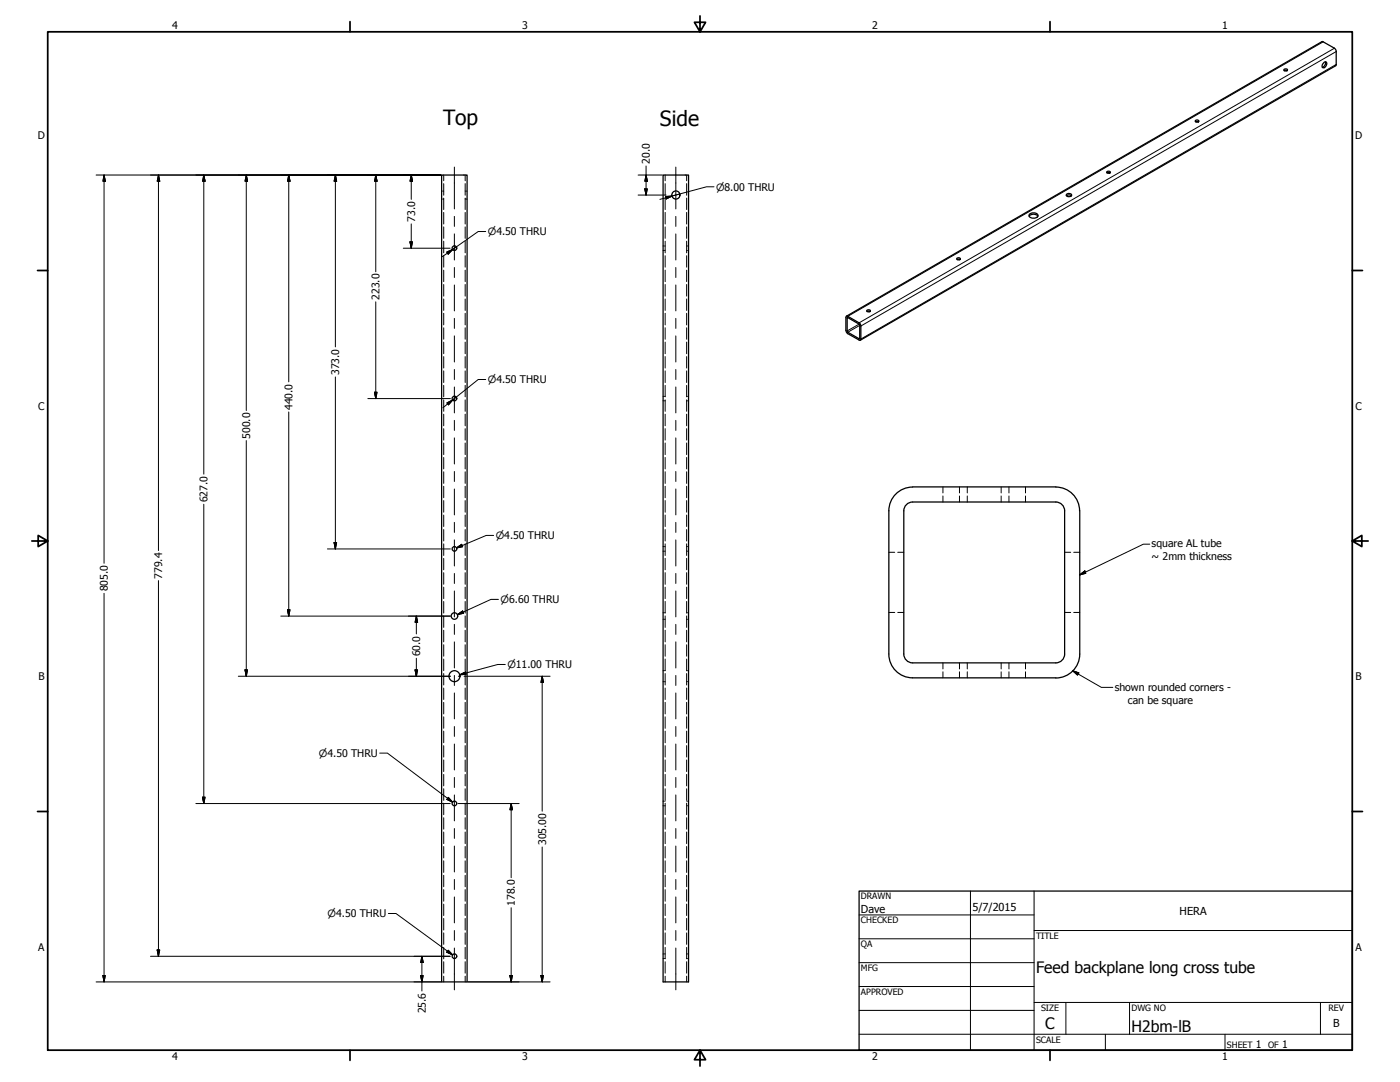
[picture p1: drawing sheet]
<svg xmlns="http://www.w3.org/2000/svg" width="559mm" height="432mm" viewBox="0 0 559 432" stroke-linecap="round" stroke-linejoin="round" font-family="sans-serif">
<!-- layer: Visible (ANSI) -->
<g fill="none" stroke="#000" stroke-width=".51">
<path d="M512.5 27.7h1.3a.67 .67 0 0 1-.6 .6 .67 .67 0 0 1-.7-.6zM512.6 28.2h1.2M528.6 24.8l.4-.1a1.09 1.09 0 0 1 .7 1 1.09 1.09 0 0 1-.7 1l-.6 .4a1.06 1.06 0 0 1-.8-1.1 1.06 1.06 0 0 1 .8-1zM529 24.6a1.82 1.82 0 0 1-1.2 2.2M477.2 48.1a.64 .64 0 0 1 .8-.3 .64 .64 0 0 1 .3 .8l-.8 .1-.4-.2zM477.2 48.6h1.2M176.3 69.8h10.1v322.1h-10.1zM264.7 69.8h10.1v322.1h-10.1zM425.6 78.1l.9-.3 1.2 .3M425.8 77.5a1.15 1.15 0 0 1 1.9 .6 1.01 1.01 0 0 1-1.3 .5 1.01 1.01 0 0 1-.6-1.1zM441.8 68.5h1.3a.64 .64 0 0 1-.6 .7 .64 .64 0 0 1-.7-.7zM441.9 69h1.1"/>
<path d="M410.8 86.3a2.26 2.26 0 0 1 3.5 0M410.9 85.5a2.19 2.19 0 0 1 3.4 .5 2.12 2.12 0 0 1-3.6 0zM382 103.1l.8-.2 .5 .2a.67 .67 0 0 1-.7 .6 .67 .67 0 0 1-.6-.6zM382 103.6h1.2M337.8 126.2h.6l4.9 3 .3 .6v5.7l-.3 .3-4.9-2.6-.6-.8zM338.1 126.8l4.9 2.7 .1 5.7-5-2.9zM346 123.8h1.3a.67 .67 0 0 1-.6 .7 .67 .67 0 0 1-.7-.7zM346.1 124.3h1.2M364.3 194.4a9.5 9.5 0 0 0-9.5 9.5v57.1M364.3 194.3h57.1M421.4 194.4a9.5 9.5 0 0 1 9.5 9.5M421.4 200.3a3.5 3.5 0 0 1 3.5 3.6v57.1"/>
<path d="M421.4 200.3h-57.1a3.5 3.5 0 0 0-3.6 3.6v57.1M431 203.8v57.2M354.8 261a9.5 9.5 0 0 0 9.5 9.5M360.7 261a3.5 3.5 0 0 0 3.6 3.5M364.3 264.5h57.1M364.3 270.5h57.1M424.9 261a3.5 3.5 0 0 1-3.5 3.5M431 261a9.6 9.6 0 0 1-9.6 9.6"/>
<circle cx="269.8" cy="77.8" r="1.62"/>
<circle cx="181.4" cy="99" r=".92"/>
<circle cx="181.4" cy="159" r=".92"/>
<circle cx="181.4" cy="219" r=".92"/>
<circle cx="181.4" cy="245.8" r="1.3"/>
<circle cx="181.4" cy="269.8" r="2.19"/>
<circle cx="181.4" cy="320.6" r=".92"/>
<circle cx="181.4" cy="381.6" r=".92"/>
</g>
<!-- layer: Visible Narrow (ANSI) -->
<path d="M528.1 16.7l-189.7 109.5M532.6 19.2l-189.7 109.6M533.3 25.7l-189.7 109.6M533.3 20.6l-189.7 109.5M338.4 126.7l-.3 .2M342.9 129.3l-4.8 2.8M343.2 129.9l-4.8 2.7M343.2 135l-.3 .2" fill="none" stroke="#000" stroke-width=".4"/>
<path d="M337.9 126.2l189.7-109.6h.3l5.2 3.1 .2 .6-.2 5.9-189.7 109.6" fill="none" stroke="#000" stroke-width=".51"/>
<!-- layer: Hidden (ANSI) -->
<g fill="none" stroke="#000" stroke-width=".4">
<path d="M176.3 76.3h.2M176.3 79.4h.2M176.8 76.3h.3M176.8 79.4h.3M177.1 69.8v2.3M177.1 73.3v4.6M177.1 79.1v4.5M185.7 69.8v2.3M185.7 73.3v4.6M185.7 79.1v4.5M185.7 76.3h.2M185.7 79.4h.2"/>
<path d="M186.2 76.3h.2M186.2 79.4h.2M265.5 69.8v2.3M265.5 73.3v4.6M265.5 79.1v4.5M274.1 69.8v2.3M274.1 73.3v4.6M274.1 79.1v4.5M177.1 84.8v4.6M177.1 90.6v4.5M177.1 96.3v4.6M185.7 84.8v4.6"/>
<path d="M185.7 90.6v4.5M185.7 96.3v4.6M264.7 99.9h.2M264.7 98.2h.2M265.2 99.9h.3M265.2 98.2h.3M265.5 84.8v4.6M265.5 90.6v4.5M265.5 96.3v4.6M274.1 84.8v4.6M274.1 90.6v4.5M274.1 96.3v4.6"/>
<path d="M274.1 99.9h.2M274.1 98.2h.2M274.6 99.9h.2M274.6 98.2h.2M177.1 102v4.6M177.1 107.8v4.6M177.1 113.5v4.7M177.1 119.3v4.6M185.7 102v4.6M185.7 107.8v4.6M185.7 113.5v4.7M185.7 119.3v4.6"/>
<path d="M265.5 102v4.6M265.5 107.8v4.6M265.5 113.5v4.7M265.5 119.3v4.6M274.1 102v4.6M274.1 107.8v4.6M274.1 113.5v4.7M274.1 119.3v4.6M177.1 125v4.7M177.1 130.8v4.6M177.1 136.5v4.7M185.7 125v4.7"/>
<path d="M185.7 130.8v4.6M185.7 136.5v4.7M265.5 125v4.7M265.5 130.8v4.6M265.5 136.5v4.7M274.1 125v4.7M274.1 130.8v4.6M274.1 136.5v4.7M177.1 142.3v4.6M177.1 148v4.7M177.1 153.8v4.6M177.1 159.6v4.5"/>
<path d="M185.7 142.3v4.6M185.7 148v4.7M185.7 153.8v4.6M185.7 159.6v4.5M264.7 160h.2M264.7 158.2h.2M265.2 160h.3M265.2 158.2h.3M265.5 142.3v4.6M265.5 148v4.7M265.5 153.8v4.6M265.5 159.6v4.5"/>
<path d="M274.1 142.3v4.6M274.1 148v4.7M274.1 153.8v4.6M274.1 159.6v4.5M274.1 160h.2M274.1 158.2h.2M274.6 160h.2M274.6 158.2h.2M177.1 165.3v4.6M177.1 171.1v4.5M177.1 176.8v4.6M185.7 165.3v4.6"/>
<path d="M185.7 171.1v4.5M185.7 176.8v4.6M265.5 165.3v4.6M265.5 171.1v4.5M265.5 176.8v4.6M274.1 165.3v4.6M274.1 171.1v4.5M274.1 176.8v4.6M177.1 182.6v4.5M177.1 188.3v4.6M177.1 194.1v4.5M177.1 199.8v4.6"/>
<path d="M185.7 182.6v4.5M185.7 188.3v4.6M185.7 194.1v4.5M185.7 199.8v4.6M265.5 182.6v4.5M265.5 188.3v4.6M265.5 194.1v4.5M265.5 199.8v4.6M274.1 182.6v4.5M274.1 188.3v4.6M274.1 194.1v4.5M274.1 199.8v4.6"/>
<path d="M376.4 194.3v2.4M376.4 197.9v2.4M383 194.3v2.4M383 197.9v2.4M386.1 194.3v2.4M386.1 197.9v2.4M399.6 194.3v2.4M399.6 197.9v2.4M402.7 194.3v2.4M402.7 197.9v2.4M409.3 194.3v2.4M409.3 197.9v2.4"/>
<path d="M177.1 205.5v4.6M177.1 211.3v4.6M177.1 217v4.7M185.7 205.5v4.6M185.7 211.3v4.6M185.7 217v4.7M264.7 220h.2M264.7 218.1h.2M265.2 220h.3M265.2 218.1h.3M265.5 205.5v4.6M265.5 211.3v4.6"/>
<path d="M265.5 217v4.7M274.1 205.5v4.6M274.1 211.3v4.6M274.1 217v4.7M274.1 220h.2M274.1 218.1h.2M274.6 220h.2M274.6 218.1h.2M177.1 222.8v4.6M177.1 228.5v4.7M177.1 234.3v4.6M185.7 222.8v4.6"/>
<path d="M185.7 228.5v4.7M185.7 234.3v4.6M265.5 222.8v4.6M265.5 228.5v4.7M265.5 234.3v4.6M274.1 222.8v4.6M274.1 228.5v4.7M274.1 234.3v4.6M354.8 220.4h2.3M358.3 220.4h2.4M424.9 220.4h2.5M428.6 220.4h2.4"/>
<path d="M177.1 240v4.7M177.1 245.8v4.6M177.1 251.5v4.7M177.1 257.3v4.6M185.7 240v4.7M185.7 245.8v4.6M185.7 251.5v4.7M185.7 257.3v4.6M264.7 247.1h.2M264.7 244.5h.2M265.2 247.1h.3M265.2 244.5h.3"/>
<path d="M265.5 240v4.7M265.5 245.8v4.6M265.5 251.5v4.7M265.5 257.3v4.6M274.1 240v4.7M274.1 245.8v4.6M274.1 251.5v4.7M274.1 257.3v4.6M274.1 247.1h.2M274.1 244.5h.2M274.6 247.1h.2M274.6 244.5h.2"/>
<path d="M354.8 244.4h2.3M358.3 244.4h2.4M424.9 244.4h2.5M428.6 244.4h2.4M177.1 263v4.7M177.1 268.8v4.6M177.1 274.6v4.5M185.7 263v4.7M185.7 268.8v4.6M185.7 274.6v4.5M264.7 272h.2M264.7 267.7h.2"/>
<path d="M265.2 272h.3M265.5 263v4.7h-.3M265.5 268.8v4.6M265.5 274.6v4.5M274.1 263v4.7h.2M274.1 268.8v4.6M274.1 274.6v4.5M274.1 272h.2M274.6 272h.2M274.6 267.7h.2M376.4 264.5v2.5M376.4 268.1v2.4"/>
<path d="M383 264.5v2.5M383 268.1v2.4M386.1 264.5v2.5M386.1 268.1v2.4M399.6 264.5v2.5M399.6 268.1v2.4M402.7 264.5v2.5M402.7 268.1v2.4M409.3 264.5v2.5M409.3 268.1v2.4M177.1 280.3v4.6M177.1 286.1v4.5"/>
<path d="M177.1 291.8v4.6M177.1 297.6v4.5M185.7 280.3v4.6M185.7 286.1v4.5M185.7 291.8v4.6M185.7 297.6v4.5M265.5 280.3v4.6M265.5 286.1v4.5M265.5 291.8v4.6M265.5 297.6v4.5M274.1 280.3v4.6M274.1 286.1v4.5"/>
<path d="M274.1 291.8v4.6M274.1 297.6v4.5M177.1 303.3v4.6M177.1 309.1v4.5M177.1 314.8v4.6M185.7 303.3v4.6M185.7 309.1v4.5M185.7 314.8v4.6M264.7 319.7h.2M265.2 319.7h.3M265.5 303.3v4.6M265.5 309.1v4.5"/>
<path d="M265.5 314.8v4.6M274.1 303.3v4.6M274.1 309.1v4.5M274.1 314.8v4.6M274.1 319.7h.2M274.6 319.7h.2M177.1 320.5v4.6M177.1 326.3v4.6M177.1 332v4.7M177.1 337.8v4.6M185.7 320.5v4.6M185.7 326.3v4.6"/>
<path d="M185.7 332v4.7M185.7 337.8v4.6M264.7 321.6h.2M265.2 321.6h.3M265.5 320.5v4.6M265.5 326.3v4.6M265.5 332v4.7M265.5 337.8v4.6M274.1 320.5v4.6M274.1 326.3v4.6M274.1 332v4.7M274.1 337.8v4.6"/>
<path d="M274.1 321.6h.2M274.6 321.6h.2M177.1 343.5v4.7M177.1 349.3v4.6M177.1 355v4.7M185.7 343.5v4.7M185.7 349.3v4.6M185.7 355v4.7M265.5 343.5v4.7M265.5 349.3v4.6M265.5 355v4.7M274.1 343.5v4.7"/>
<path d="M274.1 349.3v4.6M274.1 355v4.7M177.1 360.8v4.6M177.1 366.5v4.7M177.1 372.3v4.6M177.1 378.1v4.6M185.7 360.8v4.6M185.7 366.5v4.7M185.7 372.3v4.6M185.7 378.1v4.6M265.5 360.8v4.6M265.5 366.5v4.7"/>
<path d="M265.5 372.3v4.6M265.5 378.1v4.6M274.1 360.8v4.6M274.1 366.5v4.7M274.1 372.3v4.6M274.1 378.1v4.6M177.1 383.8v4.6M177.1 389.6v2.3M185.7 383.8v4.6M185.7 389.6v2.3M264.7 382.5h.2M264.7 380.7h.2"/>
<path d="M265.2 382.5h.3M265.2 380.7h.3M265.5 383.8v4.6M265.5 389.6v2.3M274.1 383.8v4.6M274.1 389.6v2.3M274.1 382.5h.2M274.1 380.7h.2M274.6 382.5h.2M274.6 380.7h.2"/>
</g>
<!-- layer: Border (ANSI) -->
<g fill="none" stroke="#000" stroke-width=".7">
<path d="M19 12.7h520.8v406.4h-520.8zM139.7 8.6v4.1M279.4 6.3v6.4l-2.2-3.8h4.4l-2.2 3.8M419.1 8.6v4.1M15 107.9h4M539.8 107.9h4M12.7 215.9h6.3l-3.8-2.2v4.4l3.8-2.2M539.8 215.9l3.8 2.2v-4.4l-3.8 2.2h6.3M15 323.8h4M539.8 323.8h4M139.7 419.1v4.1M279.4 419.1l2.2 3.8h-4.4l2.2-3.8v6.3"/>
<path d="M419.1 419.1v4.1"/>
</g>
<!-- layer: Title (ANSI) -->
<g fill="none" stroke="#000" stroke-width=".4">
<path d="M387.3 355.6v63.5M412.7 355.6v63.5M342.9 365.1h69.8M342.9 374.6h69.8M412.7 371.3h127.1M342.9 384.2h69.8M342.9 393.7h69.8M342.9 412.7h196.9M342.9 403.2h69.8M412.7 400h127.1M425.4 400v12.7M441.2 412.7v6.4"/>
<path d="M450.8 400v12.7M488.9 412.7v6.4M527 400v12.7"/>
</g>
<path d="M342.9 355.6h196.9v63.5h-196.9z" fill="none" stroke="#000" stroke-width=".51"/>
<!-- layer: Symbol (ANSI) -->
<g fill="none" stroke="#000" stroke-width=".4">
<path d="M265.7 78.4l2.5-.2-2.3 1.2zM268.2 78.2l-4.8 1.4M271.3 77.4l-3.1 .8M285 74.5h-3l-13.8 3.7M182.1 98.6l-5.6 3.8M193.9 92.4h-3l-10.2 7.2M178.3 100.6l2.4-1-1.8 1.8zM180.7 159.6l-3.9 3.2M182.1 158.5l-1.4 1.1M193.9 151.4h-3l-10.2 8.2M178.4 160.8l2.3-1.2-1.7 1.9zM182.2 218.7l2.1-1.5 .4 1z"/>
<path d="M197 213.7h-2.9l-11.9 5M458.9 217.2h-2.5l-25.4 12.2M198.9 239.2h-2.9l-13.4 6.1M431 229.4l2-1.6 .4 1zM182.6 245.3l2.1-1.5 .3 .9zM183.5 269.3l2.3-1.1 .3 .9zM201.7 265.2h-3l-15.2 4.1M428.2 267.7l2.4 .8-.5 .9zM428.2 267.7l11.4 6.6h4.6M151.6 300.5h3l26.1 19.6M178.9 318.2l1.8 1.9-2.3-1.1zM155 364.6h3.1l22.6 16.5"/>
<path d="M178.9 379.2l1.8 1.9-2.4-1.1z"/>
</g>
<g fill="#000" stroke="#000" stroke-width=".4">
<path d="M265.9 79.4l2.3-1.2zM265.7 78.4l2.5-.2-2.3 1.2zM180.7 99.6l-1.8 1.8zM178.3 100.6l2.4-1-1.8 1.8zM180.7 159.6l-1.7 1.9zM178.4 160.8l2.3-1.2-1.7 1.9zM182.2 218.7l2.1-1.5zM182.2 218.7l2.1-1.5 .4 1zM431 229.4l2-1.6zM431 229.4l2-1.6 .4 1zM182.6 245.3l2.1-1.5zM182.6 245.3l2.1-1.5 .3 .9z"/>
<path d="M183.5 269.3l2.3-1.1zM183.5 269.3l2.3-1.1 .3 .9zM428.2 267.7l2.4 .8zM428.2 267.7l2.4 .8-.5 .9zM178.4 319l2.3 1.1zM178.9 318.2l1.8 1.9-2.3-1.1zM178.3 380l2.4 1.1zM178.9 379.2l1.8 1.9-2.4-1.1z"/>
</g>
<!-- layer: Centerline (ANSI) -->
<g fill="none" stroke="#000" stroke-width=".4">
<path d="M181.4 66.7v16.7M269.7 66.7v16.7M181.4 86.4v4M181.4 93.3v10.5M269.7 86.4v4M269.7 93.3v10.5M181.4 106.7v4M181.4 113.7v10.4M269.7 106.7v4M269.7 113.7v10.4M181.4 127.1v4M181.4 134v10.5"/>
<path d="M269.7 127.1v4M269.7 134v10.5M181.4 147.4v4M181.4 154.4v10.4M269.7 147.4v4M269.7 154.4v10.4M181.4 167.8v4M181.4 174.8v10.4M269.7 167.8v4M269.7 174.8v10.4M181.4 188.2v4M181.4 195.1v10.4"/>
<path d="M269.7 188.2v4M269.7 195.1v10.4M181.4 208.5v4M181.4 215.5v10.4M269.7 208.5v4M269.7 215.5v10.4M181.4 228.9v4M181.4 235.8v10.4M269.7 228.9v4M269.7 235.8v10.4M181.4 249.2v4M181.4 256.2v10.4"/>
<path d="M269.7 249.2v4M269.7 256.2v10.4M181.4 269.6v4M181.4 276.5v10.4M269.7 269.6v4M269.7 276.5v10.4M181.4 289.9v4M181.4 296.9v10.4M269.7 289.9v4M269.7 296.9v10.4M181.4 310.3v4M181.4 317.2v10.4"/>
<path d="M269.7 310.3v4M269.7 317.2v10.4M181.4 330.6v4M181.4 337.6v10.4M269.7 330.6v4M269.7 337.6v10.4M181.4 351v4M181.4 357.9v10.4M269.7 351v4M269.7 357.9v10.4M181.4 371.3v4M181.4 378.3v16.7"/>
<path d="M269.7 371.3v4M269.7 378.3v16.7"/>
</g>
<!-- layer: Dimension (ANSI) -->
<g fill="none" stroke="#000" stroke-width=".4">
<path d="M38.4 69.8h137.6M41.5 69.8l.5 2.5h-.9zM41.5 69.8v155M63.2 69.8l.6 2.5h-1.1zM63.2 69.8v149.9M81.3 69.8l.6 2.5h-1.1zM81.3 69.8v119.4M98.3 69.8l.5 2.5h-1zM98.3 69.8v94M115.3 69.8l.5 2.5h-1.1zM115.3 69.8v82.6M133.9 69.8l.5 2.5h-1.1z"/>
<path d="M133.9 69.8v68.6M150 69.8l.5 2.5h-1zM150 69.8v38.7M164.1 69.8l.6 2.5h-1.1zM164.1 69.8v9.8M254.7 69.8h9.7M254.7 77.9h11.2M257.4 75.4h1l-.5 2.5zM257.9 69.8l.5 2.5h-1zM257.9 66.2v11.7M268 77.9h.2M161 99.1h18.6"/>
<path d="M163.6 96.5h1.1l-.6 2.6zM164.1 89.3v9.8M150 120.5v38.6M133.9 150.4v68.7M146.8 159.1h33M149.5 156.5h1l-.5 2.6zM98.3 175.8v94.1M115.3 164.4v81.5M81.3 201.2v119.5M130.7 219.1h49.1M133.3 216.5h1.1l-.5 2.6zM41.5 236.8v155.1"/>
<path d="M63.2 231.7v149.9M112.1 245.9h67.7M114.7 243.3h1.1l-.5 2.6zM166.2 245.9l.5 2.4h-1zM166.2 245.9v7.1M95.1 269.9h84.7M97.8 267.3h1l-.5 2.6zM165.7 267.3h1l-.5 2.6zM166.2 262.7v7.2M182.9 269.9h.9M185.2 269.9h34.4M216.4 269.9l.5 2.5h-1z"/>
<path d="M216.4 269.9v53.8M80.8 318.1h1.1l-.6 2.6zM78.2 320.7h101.5M182.9 320.7h24.3M204 320.7l.5 2.5h-1zM204 320.7v29.6M216.4 338v53.9M62.7 379.1h1.1l-.6 2.5zM204 362.3v29.6M38.4 391.9h137.6M41.1 389.3h.9l-.5 2.6zM60.1 381.6h119.5"/>
<path d="M167.9 389.3h1l-.5 2.6zM168.4 381.6l.5 2.5h-1zM168.4 381.6v13.9M186.8 391.9h32.8M203.5 389.3h1l-.5 2.6zM215.9 389.3h1l-.5 2.6z"/>
</g>
<g fill="#000" stroke="#000" stroke-width=".4">
<path d="M41.5 69.8l.5 2.5zM41.5 69.8l.5 2.5h-.9zM63.2 69.8l.6 2.5zM63.2 69.8l.6 2.5h-1.1zM81.3 69.8l.6 2.5zM81.3 69.8l.6 2.5h-1.1zM98.3 69.8l.5 2.5zM98.3 69.8l.5 2.5h-1zM115.3 69.8l.5 2.5zM115.3 69.8l.5 2.5h-1.1zM133.9 69.8l.5 2.5zM133.9 69.8l.5 2.5h-1.1z"/>
<path d="M150 69.8l.5 2.5zM150 69.8l.5 2.5h-1zM164.1 69.8l.6 2.5zM164.1 69.8l.6 2.5h-1.1zM257.4 75.4l.5 2.5zM257.4 75.4h1l-.5 2.5zM257.9 69.8l.5 2.5zM257.9 69.8l.5 2.5h-1zM163.6 96.5l.5 2.6zM163.6 96.5h1.1l-.6 2.6zM149.5 156.5l.5 2.6zM149.5 156.5h1l-.5 2.6z"/>
<path d="M133.3 216.5l.6 2.6zM133.3 216.5h1.1l-.5 2.6zM114.7 243.3l.6 2.6zM114.7 243.3h1.1l-.5 2.6zM166.2 245.9l.5 2.4zM166.2 245.9l.5 2.4h-1zM97.8 267.3l.5 2.6zM97.8 267.3h1l-.5 2.6zM165.7 267.3l.5 2.6zM165.7 267.3h1l-.5 2.6zM216.4 269.9l.5 2.5zM216.4 269.9l.5 2.5h-1z"/>
<path d="M80.8 318.1l.5 2.6zM80.8 318.1h1.1l-.6 2.6zM204 320.7l.5 2.5zM204 320.7l.5 2.5h-1zM62.7 379.1l.5 2.5zM62.7 379.1h1.1l-.6 2.5zM41.1 389.3l.4 2.6zM41.1 389.3h.9l-.5 2.6zM167.9 389.3l.5 2.6zM167.9 389.3h1l-.5 2.6zM168.4 381.6l.5 2.5zM168.4 381.6l.5 2.5h-1z"/>
<path d="M203.5 389.3l.5 2.6zM203.5 389.3h1l-.5 2.6zM215.9 389.3l.5 2.6zM215.9 389.3h1l-.5 2.6z"/>
</g>
<g font-size="8.4">
<text x="176.8" y="49.9">Top</text>
<text x="263.4" y="50.2">Side</text>
</g>
<g font-size="6.3">
<text x="413.5" y="388.5">Feed backplane long cross tube</text>
<text x="417.2" y="410.6">C</text>
<text x="451.6" y="411.9">H2bm-lB</text>
</g>
<g font-size="4.4">
<text x="343.7" y="364.3">Dave</text>
<text x="388.1" y="363.7">5/7/2015</text>
<text x="470.9" y="365.1">HERA</text>
<text x="532.1" y="409.9">B</text>
</g>
<g font-size="4.2">
<text x="68.7" y="11.7">4</text>
<text x="208.4" y="11.7">3</text>
<text x="348.1" y="11.7">2</text>
<text x="487.8" y="11.7">1</text>
<text x="15.1" y="55.5">D</text>
<text x="540.9" y="55.5">D</text>
<text x="259.4" y="65.4" transform="rotate(-90 259.4 65.4)">20.0</text>
<text x="165.7" y="88.5" transform="rotate(-90 165.7 88.5)">73.0</text>
<text x="151.5" y="119.6" transform="rotate(-90 151.5 119.6)">223.0</text>
<text x="135.4" y="149.7" transform="rotate(-90 135.4 149.7)">373.0</text>
<text x="15.2" y="163.4">C</text>
<text x="116.8" y="163.6" transform="rotate(-90 116.8 163.6)">440.0</text>
<text x="541" y="163.4">C</text>
<text x="99.8" y="175.1" transform="rotate(-90 99.8 175.1)">500.0</text>
<text x="82.9" y="200.5" transform="rotate(-90 82.9 200.5)">627.0</text>
<text x="459.7" y="218.3">square AL tube</text>
<text x="459.7" y="223.3">~ 2mm thickness</text>
<text x="64.8" y="230.9" transform="rotate(-90 64.8 230.9)">779.4</text>
<text x="43.1" y="236" transform="rotate(-90 43.1 236)">805.0</text>
<text x="167.7" y="261.9" transform="rotate(-90 167.7 261.9)">60.0</text>
<text x="15.3" y="271.4">B</text>
<text x="444.9" y="275.9">shown rounded corners -</text>
<text x="541.1" y="271.4">B</text>
<text x="450.2" y="280.9">can be square</text>
<text x="217.9" y="337.2" transform="rotate(-90 217.9 337.2)">305.00</text>
<text x="205.5" y="361.5" transform="rotate(-90 205.5 361.5)">178.0</text>
<text x="15.2" y="379.3">A</text>
<text x="541" y="379.3">A</text>
<text x="169.9" y="404.4" transform="rotate(-90 169.9 404.4)">25.6</text>
<text x="501.3" y="418.3">1</text>
<text x="511.8" y="418.3">1</text>
<text x="68.7" y="423.2">4</text>
<text x="208.4" y="423.2">3</text>
<text x="348.1" y="423.2">2</text>
<text x="487.8" y="423.2">1</text>
</g>
<g font-size="4">
<text x="285.8" y="76.1">⌀8.00 THRU</text>
<text x="194.7" y="93.9">⌀4.50 THRU</text>
<text x="194.7" y="153">⌀4.50 THRU</text>
<text x="197.9" y="215.2">⌀4.50 THRU</text>
<text x="199.8" y="240.7">⌀6.60 THRU</text>
<text x="202.5" y="266.7">⌀11.00 THRU</text>
<text x="127.3" y="302.1">⌀4.50 THRU</text>
<text x="130.7" y="366.1">⌀4.50 THRU</text>
</g>
<g font-size="3.5">
<text x="343.7" y="358.9">DRAWN</text>
<text x="343.7" y="368.5">CHECKED</text>
<text x="413.5" y="374.6">TITLE</text>
<text x="343.7" y="378">QA</text>
<text x="343.7" y="387.5">MFG</text>
<text x="343.7" y="397.1">APPROVED</text>
<text x="415.5" y="403.4">SIZE</text>
<text x="451.6" y="403.4">DWG NO</text>
<text x="530.3" y="403.4">REV</text>
<text x="413.5" y="416.1">SCALE</text>
<text x="489.7" y="418.3">SHEET</text>
<text x="506.2" y="418.3">OF</text>
</g>
</svg>
